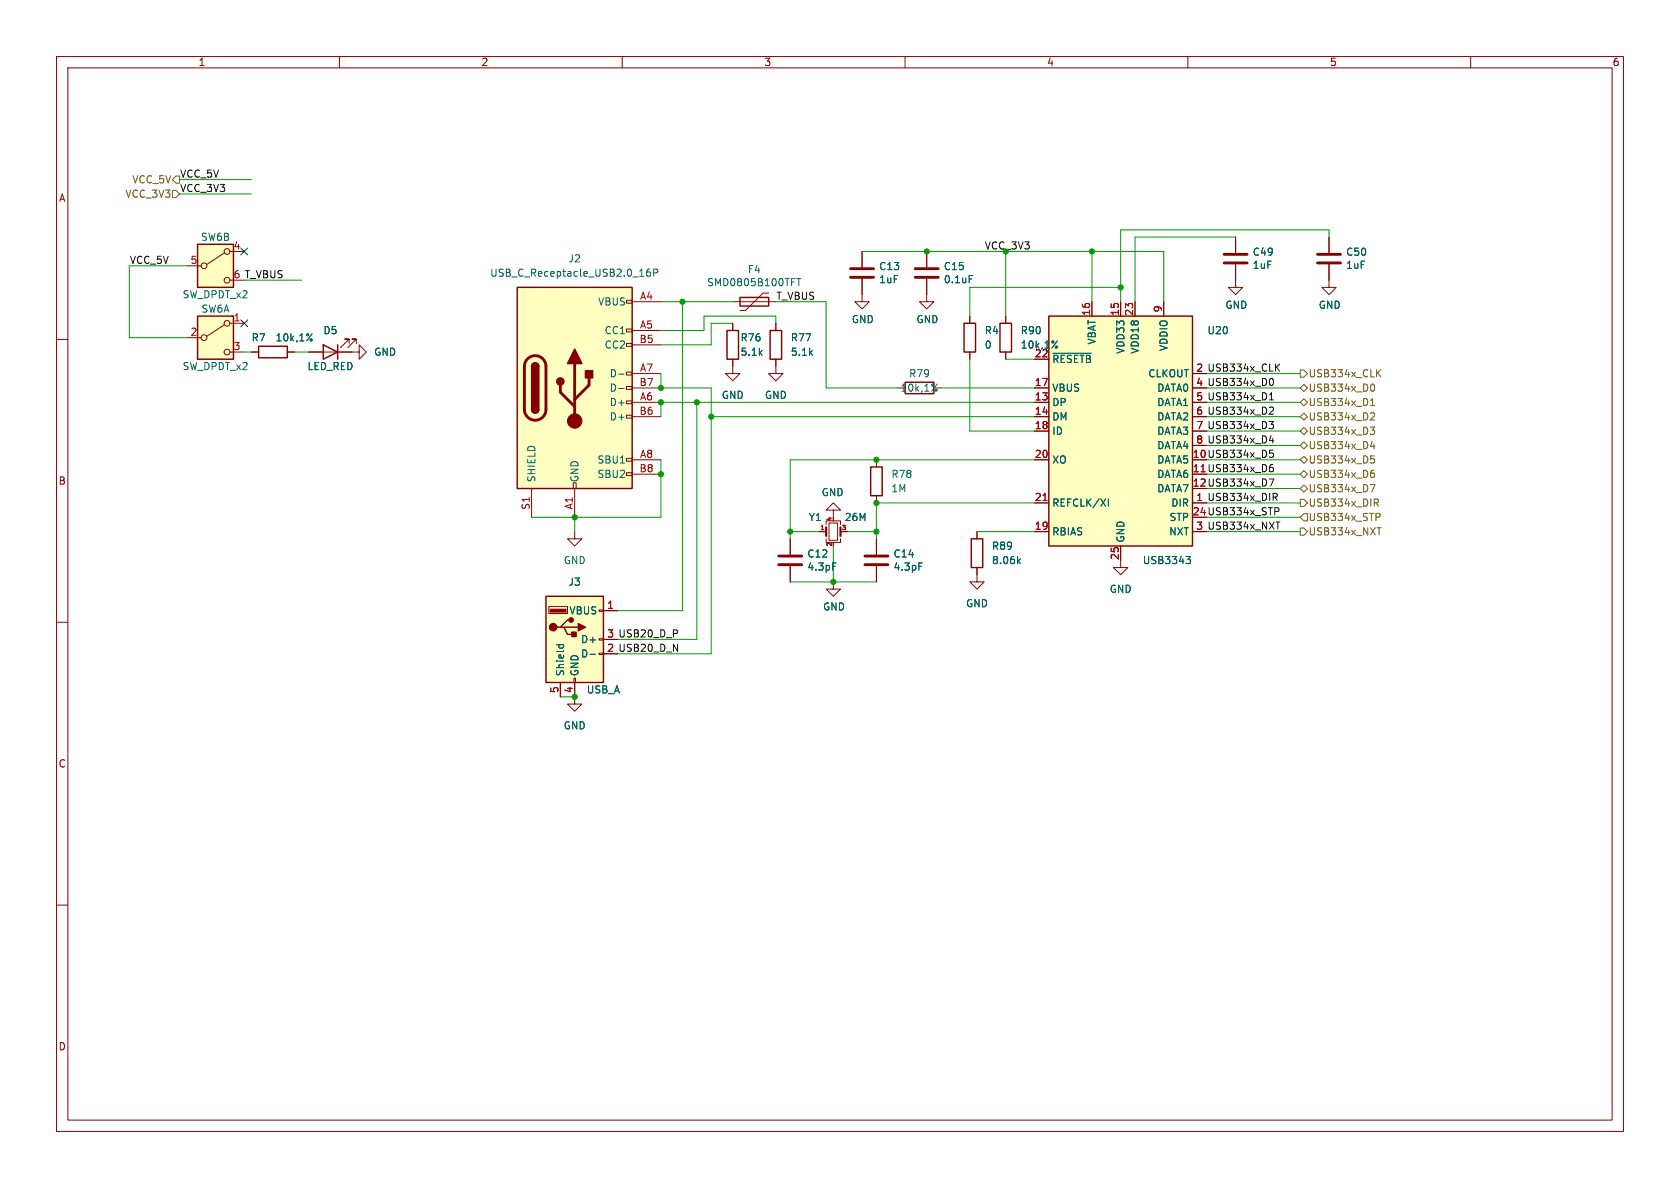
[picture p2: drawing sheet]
<svg xmlns="http://www.w3.org/2000/svg" width="297mm" height="210mm" viewBox="0 0 297 210" stroke-linecap="round" stroke-linejoin="round" font-family="sans-serif">
<g fill="none" stroke="#840000" stroke-width=".18">
<path d="M10 10h277v190h-277zM12 12h273v186h-273zM60 10v2M110 10v2M160 10v2M210 10v2M260 10v2M137.2 57.2v1.2M152.4 44.5v2.7M152.4 49.3v2.8M234.9 49.5v1.3h1.3l-1.3 1.3-1.2-1.3h1.2M10 60h2"/>
<path d="M137.2 63.5v1.3M165.1 68.6h1.3M198.1 99.1v1.2h1.3l-1.3 1.3-1.3-1.3h1.3M10 110h2M10 160h2"/>
</g>
<path d="M150.4 49h4M150.4 47.5h4" fill="none" stroke="#840000" stroke-width=".51"/>
<path d="M136.1 58.4h2.1v5.1h-2.1zM160 67.6h5.1v2h-5.1z" fill="none" stroke="#840000" stroke-width=".25"/>
<path d="M165.5 68.8l.2 .2-.2 .2M165.7 67.9l-1 1.3" fill="none" stroke="#006464" stroke-width=".18"/>
<path d="M91.4 50.8h20.4v35.6h-20.4z" fill="#ffffc2"/>
<g fill="none" stroke="#840000" stroke-width=".18">
<path d="M110.7 53.1h1.1v.5h-1.1zM110.7 58.2h1.1v.5h-1.1zM111.8 53.3h5M111.8 58.4h5M129.5 53.3h7.7M135.9 51.8h-1l-3.1 3.1h-1M218.4 46.7v4.1h1.3l-1.3 1.3-1.2-1.3h1.2M218.4 41.9v2.8M234.9 41.9v2.8M234.9 46.7v2.8M110.7 60.7h1.1v.5h-1.1zM110.7 65.8h1.1v.5h-1.1z"/>
<path d="M110.7 68.3h1.1v.5h-1.1zM110.7 70.9h1.1v.5h-1.1zM110.7 73.4h1.1v.5h-1.1zM111.8 61h5M111.8 66h5M111.8 68.6h5M111.8 71.1h5M111.8 73.7h5M94 86.4v5M101.3 85.3h.6v1.1h-.6zM101.6 86.4v5M110.7 81h1.1v.5h-1.1z"/>
<path d="M110.7 83.6h1.1v.5h-1.1zM111.8 81.3h5M111.8 83.8h5M139.7 95.3v2.7M144.8 94h1.2M146 92.7v-.6h2.6v.6M146 95.3v.6h2.6v-.6M146.6 92.5h1.5v3h-1.5zM147.3 90.2h1.3l-1.3-1.3-1.3 1.3h1.3v1.2M148.6 94h1.3M154.9 81.3v1.3M154.9 87.6v1.3"/>
<path d="M154.9 95.3v2.7M172.7 94v1.3M139.7 100.1v2.8M154.9 100.1v2.8M172.7 100.3v1.3"/>
</g>
<path d="M91.4 50.8h20.4v35.6h-20.4zM130.8 52.6h5.1v1.5h-5.1zM94 64.8a.64 .64 0 0 1 .6-.7 .64 .64 0 0 1 .6 .7M94 72.4a.64 .64 0 0 0 .6 .6 .64 .64 0 0 0 .6-.6M153.9 82.6h2.1v5h-2.1zM171.7 95.3h2v5h-2z" fill="none" stroke="#840000" stroke-width=".25"/>
<path d="M216.4 46.5h4.1M216.4 45h4.1M232.9 46.5h4.1M232.9 45h4.1M93.3 63.4a1.9 1.9 0 0 1 2-.4 1.9 1.9 0 0 1 1.2 1.8v7.6a1.91 1.91 0 0 1-1.9 1.9 1.91 1.91 0 0 1-1.9-1.9v-7.8l.2-.6zM99.1 68.1v1.2l2.5 2.6M101.6 64.3v10.1M104.1 66.8v1.3l-2.5 2.5M137.7 99.8h4M137.7 98.3h4M152.9 99.8h4.1M152.9 98.3h4.1" fill="none" stroke="#840000" stroke-width=".51"/>
<g fill="#840000" stroke="#840000" stroke-width=".25">
<path d="M94 64.8h1.2v7.6h-1.2z"/>
<path d="M94.2 64.3a.64 .64 0 0 1 .7-.1 .64 .64 0 0 1 .3 .6h-1.2z"/>
<path d="M94 72.4h1.2a.64 .64 0 0 1-.6 .6 .64 .64 0 0 1-.6-.6z"/>
<path d="M101.6 61.7l1.3 2.6h-2.6z"/>
<path d="M103.5 65.5h1.3v1.3h-1.3z"/>
<circle cx="99.1" cy="67.4" r=".63"/>
</g>
<circle cx="101.6" cy="74.4" r="1.27" fill="#840000" stroke="#840000" stroke-width=".18"/>
<path d="M114.9 47.6h-.4a.86 .86 0 0 0 0 1.2l.5-.1v-.4l-.2-.2h-.3l-.2 .2M115.6 48.2h.6l.1-.2-.1-.3-.6-.1v1.2M140.8 49.2h.8M141.2 49.2v1.3M109.4 66.1h.9M109.4 68.7h.9M147.2 99.5h.6M162.4 99.5h.7M180 99.2l.4 .4M180.4 98.8l-.5 .5" fill="none" stroke="#006464" stroke-width=".18"/>
<path d="M146 93.2v1.5M148.6 93.2v1.5" fill="none" stroke="#840000" stroke-width=".38"/>
<path d="M185.4 55.9h25.4v40.6h-25.4z" fill="#ffffc2"/>
<path d="M128.5 58.4h2.1v5.1h-2.1zM170.4 57.2h2.1v5h-2.1zM176.8 57.2h2v5h-2zM185.4 55.9h25.4v40.6h-25.4zM45.7 61.2h5.1v2h-5.1z" fill="none" stroke="#840000" stroke-width=".25"/>
<g fill="none" stroke="#840000" stroke-width=".18">
<path d="M129.5 57.2v1.2M152.4 52.1v1.2h1.3l-1.3 1.3-1.3-1.3h1.3M171.4 55.9v1.3M177.8 55.9v1.3M193 53.3v2.6M198.1 53.3v2.6M200.7 53.3v2.6M205.7 53.3v2.6M44.4 62.2h1.3M50.8 62.2h1.3M129.5 63.5v2.5h1.3l-1.3 1.3-1.2-1.3h1.2M137.2 64.8v1.2h1.2l-1.2 1.3-1.3-1.3h1.3"/>
<path d="M171.4 62.2v1.3M177.8 62.2v1.3M182.9 63.5h2.5M182.9 68.6h2.5M182.9 71.1h2.5M182.9 73.7h2.5M182.9 76.2h2.5M210.8 71.1h2.6M210.8 73.7h2.6M210.8 76.2h2.6M210.8 78.7h2.6M101.6 94v1.3h1.3l-1.3 1.2-1.3-1.2h1.3"/>
<path d="M182.9 81.3h2.5M182.9 88.9h2.5M182.9 94h2.5M198.1 96.5v2.6M210.8 88.9h2.6M210.8 94h2.6M101.6 123.2v1.3h1.3l-1.3 1.2-1.3-1.2h1.3"/>
</g>
<path d="M55 59.9l.2 .2-.2 .2M55.2 59l-1 1.3M186.2 62.5h6.7M186.7 61.2l.2 .2-.2 .1M186.9 60.3l-.9 1.2M195.9 88.2v1.3M209.7 98.4h.7l-.4 .5 .4 .1v.4l-.2 .2h-.4" fill="none" stroke="#006464" stroke-width=".18"/>
<path d="M184.4 88.5h.7" fill="none" stroke="#a90000" stroke-width=".18"/>
<path d="M96.5 105.4h10.2v15.3h-10.2z" fill="#ffffc2"/>
<path d="M96.5 105.4h10.2v15.3h-10.2zM99.1 110.9h.6l.6 1.2h1.3M99.7 110.9h2.5M101 109.6h-.7l-1.2 1.3h-.7" fill="none" stroke="#840000" stroke-width=".25"/>
<g fill="#840000" stroke="#840000" stroke-width=".25">
<path d="M101.1 111.8h.8v.7h-.8z"/>
<path d="M102.2 110.2l1.3 .7-1.3 .6z"/>
<circle cx="97.8" cy="110.9" r=".63"/>
<circle cx="101" cy="109.6" r=".38"/>
</g>
<path d="M97.3 107.7h2.8v.5h-2.8z" fill="#840000" stroke="#840000" stroke-width=".18"/>
<g fill="none" stroke="#840000" stroke-width=".18">
<path d="M163.8 49.3v4h1.3l-1.3 1.3-1.2-1.3h1.2M163.8 44.5v2.7M62.2 62.2h1.3v-1.2l1.3 1.2-1.3 1.3v-1.3M97 107.2h3.3v1.3h-3.3zM101.5 119.9h.2v.8h-.2zM105.9 107.8h.8v.3h-.8zM105.9 112.9h.8v.3h-.8zM105.9 115.4h.8v.3h-.8zM106.7 108h2.5M106.7 113h2.5M147.3 102.9v1.2h1.3l-1.3 1.3-1.3-1.3h1.3M172.7 101.6v1.3h1.3l-1.3 1.2-1.3-1.2h1.3"/>
<path d="M99.1 120.7v2.5M101.6 120.7v2.5"/>
</g>
<path d="M171.3 48.7h.6M98.4 114h1.2M98.9 114l-.1 .3M99.6 114v.3M104.3 115.7h1" fill="none" stroke="#006464" stroke-width=".18"/>
<path d="M161.8 49h4.1M161.8 47.5h4.1" fill="none" stroke="#840000" stroke-width=".51"/>
<path d="M34.9 43.2h6.4v7.6h-6.4z" fill="#ffffc2"/>
<g fill="none" stroke="#840000" stroke-width=".18">
<path d="M33 47h2.6M39.7 44.7l-3.1 2M40.6 44.5h2.6M40.6 49.5h2.6"/>
<circle cx="36.1" cy="47" r=".51"/>
<circle cx="40.1" cy="44.5" r=".51"/>
<circle cx="40.1" cy="49.5" r=".51"/>
</g>
<path d="M34.9 43.2h6.4v7.6h-6.4z" fill="none" stroke="#840000" stroke-width=".25"/>
<path d="M34.9 55.9h6.4v7.6h-6.4z" fill="#ffffc2"/>
<g fill="none" stroke="#840000" stroke-width=".18">
<path d="M33 59.7h2.6M39.7 57.4l-3.1 2M40.6 57.2h2.6M129.5 57.2v1.2M137.2 57.2v1.2M152.4 44.5v2.7M152.4 49.3v2.8M163.8 44.5v2.7M163.8 49.3v2.8M171.4 55.9v1.3M177.8 55.9v1.3M193 53.3v2.6"/>
<path d="M198.1 53.3v2.6M200.7 53.3v2.6M205.7 53.3v2.6M218.4 41.9v2.8M218.4 46.7v2.8M234.9 41.9v2.8M234.9 46.7v2.8M40.6 62.2h2.6M44.4 62.2h1.3M50.8 62.2h1.3M54.6 62.2h7.6M61.7 60.7v-.8h-.7h.7l-1.5 1.6"/>
<path d="M63 60.7v-.8h-.8h.8l-1.5 1.6M129.5 63.5v1.3M137.2 63.5v1.3M171.4 62.2v1.3M177.8 62.2v1.3M182.9 63.5h2.5M182.9 68.6h2.5M182.9 71.1h2.5M182.9 73.7h2.5M182.9 76.2h2.5M210.8 71.1h2.6M210.8 73.7h2.6"/>
<path d="M210.8 76.2h2.6M210.8 78.7h2.6M139.7 95.3v2.7M144.8 94h1.2M148.6 94h1.3M154.9 95.3v2.7M172.7 94v1.3M182.9 94h2.5M182.9 81.3h2.5M182.9 88.9h2.5M198.1 96.5v2.6M210.8 94h2.6"/>
<path d="M210.8 88.9h2.6M106.7 108h2.5M106.7 113h2.5M139.7 100.1v2.8M154.9 100.1v2.8M172.7 100.3v1.3M99.1 120.7v2.5M101.6 120.7v2.5"/>
<circle cx="36.1" cy="59.7" r=".51"/>
<circle cx="40.1" cy="57.2" r=".51"/>
<circle cx="40.1" cy="62.2" r=".51"/>
</g>
<path d="M34.9 55.9h6.4v7.6h-6.4zM57.1 61l2.6 1.2-2.6 1.3zM59.7 61v2.5" fill="none" stroke="#840000" stroke-width=".25"/>
<g fill="none" stroke="#725600" stroke-width=".18">
<path d="M30.5 33.7h.6l.6 .6-.6 .6h-.6zM31.1 31.1h.6v1.3h-.6l-.6-.6zM229.9 78.7l.6-.6 .6 .6-.6 .7zM229.9 68.6l.6-.7 .6 .7-.6 .6zM229.9 65.4h.6l.6 .6-.6 .7h-.6zM229.9 76.2l.6-.6 .6 .6-.6 .6zM229.9 71.1l.6-.6 .6 .6-.6 .7zM229.9 73.7l.6-.7 .6 .7-.6 .6zM242.2 75.5h.8l-.4 .5 .4 .1v.4l-.2 .3h-.4M242.3 71.7h.7M242.3 70.8l.4-.4v1.3M242.5 68l.1-.1a.68 .68 0 0 1 .4 .6 .68 .68 0 0 1-.4 .7l-.1-.1"/>
<path d="M242.5 73h.4l.1 .3-.8 .9h.8M242.6 78l-.3 .9h.8M242.9 78.5v.8M243.6 65.9l.5 .7M244.1 65.3l-.7 .8M229.9 83.8l.6-.6 .6 .6-.6 .7zM229.9 93.3h.6l.6 .7-.6 .6h-.6zM229.9 88.3h.6l.6 .6-.6 .6h-.6zM229.9 86.4l.6-.7 .6 .7-.6 .6zM229.9 81.3l.6-.7 .6 .7-.6 .6zM230.5 90.8h.6v1.3h-.6l-.6-.7zM242.2 85.7h.9l-.6 1.2"/>
<path d="M242.3 80.6h.7M242.4 83.7l.4-.1 .2 .3-.1 .4h-.5M242.5 81.1h.3l.2 .2-.1 .5-.4 .1M242.9 83.1l-.4 .2M243 88.2h.4l.3 .3-.1 .3-.6 .1M243.3 90.7h.4l.3 .3-.1 .4h-.6M243.3 88.9l.4 .6M243.4 93.3h.8"/>
</g>
<g fill="none" stroke="#0f0f0f" stroke-width=".18">
<path d="M224.3 74.5h.8l-.4 .5 .4 .1v.4l-.2 .3h-.4M224.4 70.7h.7M224.4 69.8l.4-.4v1.3M224.5 79.6h.6M224.6 66.9h.1a.68 .68 0 0 1 .4 .6 .68 .68 0 0 1-.4 .7l-.1-.1M224.6 72h.4l.1 .3-.8 .9h.8M224.7 77l-.3 .9h.8M225 77.5v.8M225.7 64.9l.5 .7M226.2 64.3l-.7 .8M224.3 84.7h.9l-.6 1.2M224.5 82.7l.4-.1 .2 .3-.1 .4h-.5"/>
<path d="M224.6 80.1h.3l.2 .2-.1 .5-.4 .1M225 82.1l-.4 .1M225.1 87.2h.5l.2 .2-.1 .4-.6 .1M225.4 89.7h.5l.2 .3-.1 .4h-.6M225.4 87.9l.4 .6M225.6 92.3h.7"/>
</g>
<g fill="none" stroke="#009600" stroke-width=".18">
<path d="M31.7 34.3h12.7M31.7 31.8h12.7M33 47h-10.1v12.7h10.1M43.2 49.5h10.1M116.8 53.3h12.7M120.6 53.3v54.7h-11.4M129.5 57.2h-3.8v3.8h-8.9M137.2 53.3h8.8v15.3h12.7M137.2 57.2v-1.3h-12.7v2.5h-7.7M152.4 44.5h53.3v8.8M177.8 44.5v11.4M193 44.5v8.8"/>
<path d="M198.1 50.8h-26.7v5.1M218.4 41.9h-17.7v11.4M234.9 41.9v-1.3h-36.8v12.7M43.2 62.2h1.2M52.1 62.2h2.5M116.8 66v2.6h8.9v47h-16.5M123.2 71.1v41.9h-14M125.7 73.7h57.2M166.4 68.6h16.5M171.4 63.5v12.7h11.5M177.8 63.5h5.1M182.9 71.1h-66.1v2.6"/>
<path d="M213.4 68.6h16.5M213.4 76.2h16.5M213.4 78.7h16.5M213.4 73.7h16.5M213.4 66h16.5M213.4 71.1h16.5M101.6 91.4v2.6M116.8 81.3v10.1h-22.8M139.7 94h5.1M147.3 96.5v6.4M149.9 94h5M172.7 94h10.2"/>
<path d="M182.9 88.9h-28v6.4M182.9 81.3h-43.2v14M213.4 94h16.5M213.4 91.4h16.5M213.4 88.9h16.5M213.4 81.3h16.5M213.4 83.8h16.5M213.4 86.4h16.5M139.7 102.9h15.2M99.1 123.2h2.5"/>
</g>
<path d="M42.6 56.5l1.2 1.3M42.6 43.8l1.2 1.3M43.8 56.5l-1.2 1.3M43.8 43.8l-1.2 1.3" fill="none" stroke="#000084" stroke-width=".18"/>
<g fill="none" stroke="#006464" stroke-width=".18">
<path d="M55 59.9l.2 .2-.2 .2M55.2 59l-1 1.3M171.3 48.7h.6M186.2 62.5h6.7M186.7 61.2l.2 .2-.2 .1M186.9 60.3l-.9 1.2M147.2 99.5h.6M162.4 99.5h.7M180 99.2l.4 .4M180.4 98.8l-.5 .5M195.9 88.2v1.3M209.7 98.4h.7l-.4 .5 .4 .1v.4l-.2 .2h-.4"/>
<path d="M98.4 114h1.2M98.9 114l-.1 .3M99.6 114v.3M104.3 115.7h1"/>
</g>
<path d="M184.4 88.5h.7" fill="none" stroke="#a90000" stroke-width=".18"/>
<g fill="#009600" stroke="#009600" stroke-width=".18">
<circle cx="116.8" cy="83.8" r=".46"/>
<circle cx="101.6" cy="91.4" r=".46"/>
<circle cx="120.6" cy="53.3" r=".46"/>
<circle cx="116.8" cy="68.6" r=".46"/>
<circle cx="101.6" cy="123.2" r=".46"/>
<circle cx="154.9" cy="81.3" r=".46"/>
<circle cx="154.9" cy="88.9" r=".46"/>
<circle cx="163.8" cy="44.5" r=".46"/>
<circle cx="154.9" cy="94" r=".46"/>
<circle cx="139.7" cy="94" r=".46"/>
<circle cx="147.3" cy="102.9" r=".46"/>
<circle cx="198.1" cy="50.8" r=".46"/>
<circle cx="193" cy="44.5" r=".46"/>
<circle cx="125.7" cy="73.7" r=".46"/>
<circle cx="123.2" cy="71.1" r=".46"/>
<circle cx="116.8" cy="71.1" r=".46"/>
</g>
<g font-size="1.8" fill="#840000">
<text x="35" y="11.9">1</text>
<text x="85" y="11.9">2</text>
<text x="135" y="11.9">3</text>
<text x="185" y="11.9">4</text>
<text x="235" y="11.9">5</text>
<text x="285" y="11.9">6</text>
<text x="10.3" y="35.9">A</text>
<text x="211.4" y="65.8">2 USB334x_CLK</text>
<text x="211.4" y="68.3">4 USB334x_D0</text>
<text x="210.8" y="81">10 USB334x_D5</text>
<text x="10.3" y="85.9">B</text>
<text x="210.8" y="86.1">12 USB334x_D7</text>
<text x="210.8" y="91.2">24 USB334x_STP</text>
<text x="107.2" y="115.3">2 USB20_D_N</text>
<text x="10.3" y="135.9">C</text>
<text x="10.3" y="185.9">D</text>
</g>
<g font-size="1.8" fill="#725600">
<text x="22.1" y="35.2">VCC_3V3</text>
<text x="23.3" y="32.6">VCC_5V</text>
<text x="231.2" y="69.4">USB334x_D0</text>
<text x="231.2" y="66.9">USB334x_CLK</text>
<text x="231.2" y="72">USB334x_D1</text>
<text x="231.2" y="77.1">USB334x_D3</text>
<text x="231.2" y="74.5">USB334x_D2</text>
<text x="231.2" y="79.6">USB334x_D4</text>
<text x="231.2" y="82.1">USB334x_D5</text>
<text x="231.2" y="84.7">USB334x_D6</text>
<text x="231.2" y="89.8">USB334x_DIR</text>
<text x="231.2" y="87.2">USB334x_D7</text>
<text x="231.2" y="94.8">USB334x_NXT</text>
<text x="231.2" y="92.3">USB334x_STP</text>
</g>
<g font-size="1.8" fill="#0f0f0f">
<text x="31.7" y="31.5">VCC_5V</text>
<text x="31.7" y="34">VCC_3V3</text>
<text x="22.9" y="46.7">VCC_5V</text>
<text x="41.2" y="49.3">6 T_VBUS</text>
<text x="137.2" y="53.1">T_VBUS</text>
<text x="211.4" y="70.9">5 USB334x_D1</text>
<text x="211.4" y="73.4">6 USB334x_D2</text>
<text x="211.4" y="75.9">7 USB334x_D3</text>
<text x="211.4" y="78.5">8 USB334x_D4</text>
<text x="211.4" y="88.6">1 USB334x_DIR</text>
<text x="211.4" y="93.7">3 USB334x_NXT</text>
<text x="107.2" y="112.8">3 USB20_D_P</text>
</g>
<g font-size="1.8" fill="#a90000">
<text x="33.6" y="46.7">5</text>
<text x="41.2" y="44.2">4</text>
<text x="113" y="53.1">A4</text>
<text x="33.6" y="59.4">2</text>
<text x="41.2" y="56.9">1</text>
<text x="113" y="58.2">A5</text>
<text x="192.8" y="55.9" transform="rotate(-90 192.8 55.9)">16</text>
<text x="197.9" y="55.9" transform="rotate(-90 197.9 55.9)">15</text>
<text x="200.4" y="55.9" transform="rotate(-90 200.4 55.9)">23</text>
<text x="205.5" y="55.3" transform="rotate(-90 205.5 55.3)">9</text>
<text x="41.2" y="62">3</text>
<text x="113" y="60.7">B5</text>
<text x="113" y="65.8">A7</text>
<text x="182.8" y="63.2">22</text>
<text x="211.4" y="65.8">2</text>
<text x="113" y="68.3">B7</text>
<text x="113" y="70.9">A6</text>
<text x="182.8" y="68.3">17</text>
<text x="182.8" y="70.9">13</text>
<text x="211.4" y="68.3">4</text>
<text x="211.4" y="70.9">5</text>
<text x="113" y="73.4">B6</text>
<text x="182.8" y="73.4">14</text>
<text x="182.8" y="75.9">18</text>
<text x="211.4" y="73.4">6</text>
<text x="211.4" y="75.9">7</text>
<text x="113" y="83.6">B8</text>
<text x="113" y="81">A8</text>
<text x="182.8" y="81">20</text>
<text x="210.8" y="83.6">11 USB334x_D6</text>
<text x="210.8" y="81">10</text>
<text x="210.8" y="83.6">11</text>
<text x="211.4" y="78.5">8</text>
<text x="182.8" y="88.6">21</text>
<text x="210.8" y="86.1">12</text>
<text x="211.4" y="88.6">1</text>
<text x="93.7" y="90.2" transform="rotate(-90 93.7 90.2)">S1</text>
<text x="101.3" y="90.2" transform="rotate(-90 101.3 90.2)">A1</text>
<text x="182.8" y="93.7">19</text>
<text x="210.8" y="91.2">24</text>
<text x="211.4" y="93.7">3</text>
<text x="197.9" y="99.1" transform="rotate(-90 197.9 99.1)">25</text>
<text x="107.2" y="107.7">1</text>
<text x="107.2" y="112.8">3</text>
<text x="107.2" y="115.3">2</text>
<text x="98.8" y="122.6" transform="rotate(-90 98.8 122.6)">5</text>
<text x="101.3" y="122.6" transform="rotate(-90 101.3 122.6)">4</text>
</g>
<g font-size="1.8" fill="#006464">
<text x="35.4" y="42.8">SW6B</text>
<text x="100.4" y="46.6">J2</text>
<text x="155.3" y="48">C13</text>
<text x="166.8" y="48">C15</text>
<text x="221.4" y="47.7">1uF</text>
<text x="221.4" y="45.4">C49</text>
<text x="237.9" y="47.7">1uF</text>
<text x="237.9" y="45.4">C50</text>
<text x="32.2" y="52.9">SW_DPDT_x2</text>
<text x="86.6" y="49.1">USB_C_Receptacle_USB2.0_16P</text>
<text x="124.9" y="50.8">SMD0805B100TFT</text>
<text x="132.1" y="48.5">F4</text>
<text x="155.3" y="50.3">1uF</text>
<text x="166.8" y="50.3">0.1uF</text>
<text x="35.5" y="55.5">SW6A</text>
<text x="57.1" y="59.3">D5</text>
<text x="105.6" y="54.2">VBUS</text>
<text x="106.8" y="59.3">CC1</text>
<text x="150.5" y="57.3">GND</text>
<text x="161.9" y="57.3">GND</text>
<text x="174" y="59.3">R4</text>
<text x="180.3" y="59.3">R90</text>
<text x="213.4" y="59.3">U20</text>
<text x="216.5" y="54.8">GND</text>
<text x="233" y="54.8">GND</text>
<text x="32.2" y="65.6">SW_DPDT_x2</text>
<text x="44.4" y="60.6">R7</text>
<text x="48.6" y="60.6">10k,1%</text>
<text x="54.3" y="65.6">LED_RED</text>
<text x="66" y="63.1">GND</text>
<text x="106.8" y="61.8">CC2</text>
<text x="130.8" y="63.1">5.1k</text>
<text x="130.8" y="60.6">R76</text>
<text x="139.7" y="63.1">5.1k</text>
<text x="139.7" y="60.6">R77</text>
<text x="174" y="61.8">0</text>
<text x="180.3" y="61.8">10k,1%</text>
<text x="185.9" y="64.4">~{RESETB}</text>
<text x="193.9" y="61" transform="rotate(-90 193.9 61)">VBAT</text>
<text x="199" y="62.6" transform="rotate(-90 199 62.6)">VDD33</text>
<text x="201.5" y="62.6" transform="rotate(-90 201.5 62.6)">VDD18</text>
<text x="206.6" y="62.2" transform="rotate(-90 206.6 62.2)">VDDIO</text>
<text x="107.7" y="66.9">D-</text>
<text x="107.7" y="69.4">D-</text>
<text x="107.7" y="72">D+</text>
<text x="127.5" y="70.7">GND</text>
<text x="135.1" y="70.7">GND</text>
<text x="159.1" y="69.4">10k,1%</text>
<text x="160.6" y="66.9">R79</text>
<text x="185.9" y="69.4">VBUS</text>
<text x="185.9" y="72">DP</text>
<text x="202.9" y="66.9">CLKOUT</text>
<text x="204.5" y="69.4">DATA0</text>
<text x="204.5" y="72">DATA1</text>
<text x="107.7" y="74.5">D+</text>
<text x="185.9" y="74.5">DM</text>
<text x="185.9" y="77.1">ID</text>
<text x="204.5" y="74.5">DATA2</text>
<text x="204.5" y="77.1">DATA3</text>
<text x="105.5" y="82.1">SBU1</text>
<text x="185.9" y="82.1">XO</text>
<text x="204.5" y="79.6">DATA4</text>
<text x="204.5" y="82.1">DATA5</text>
<text x="94.8" y="85.3" transform="rotate(-90 94.8 85.3)">SHIELD</text>
<text x="102.5" y="85.3" transform="rotate(-90 102.5 85.3)">GND</text>
<text x="105.5" y="84.7">SBU2</text>
<text x="145.2" y="87.9">GND</text>
<text x="157.5" y="87.2">1M</text>
<text x="157.5" y="84.7">R78</text>
<text x="185.9" y="89.8">REFCLK/XI</text>
<text x="204.5" y="84.7">DATA6</text>
<text x="204.5" y="87.2">DATA7</text>
<text x="207" y="89.8">DIR</text>
<text x="142.9" y="92.3">Y1</text>
<text x="149.2" y="92.3">26M</text>
<text x="185.9" y="94.8">RBIAS</text>
<text x="206.6" y="94.8">NXT</text>
<text x="206.7" y="92.3">STP</text>
<text x="99.6" y="99.9">GND</text>
<text x="142.6" y="98.8">C12</text>
<text x="142.6" y="101.1">4.3pF</text>
<text x="157.9" y="98.8">C14</text>
<text x="157.9" y="101.1">4.3pF</text>
<text x="175.3" y="97.4">R89</text>
<text x="175.3" y="99.9">8.06k</text>
<text x="199" y="96" transform="rotate(-90 199 96)">GND</text>
<text x="201.9" y="99.9">USB3343</text>
<text x="100.4" y="103.7">J3</text>
<text x="170.7" y="107.5">GND</text>
<text x="196.1" y="105">GND</text>
<text x="100.6" y="108.8">VBUS</text>
<text x="102.6" y="113.9">D+</text>
<text x="145.4" y="108.1">GND</text>
<text x="99.9" y="119.6" transform="rotate(-90 99.9 119.6)">Shield</text>
<text x="102.5" y="119.6" transform="rotate(-90 102.5 119.6)">GND</text>
<text x="102.6" y="116.4">D-</text>
<text x="103.6" y="122.8">USB_A</text>
<text x="99.6" y="129.1">GND</text>
</g>
<text font-size="1.8" fill="#009600" x="174" y="44.2">VCC_3V3</text>
<g font-size="1.1" fill="#a90000">
<text x="144.9" y="93.7">1</text>
<text x="147.1" y="92.3" transform="rotate(-90 147.1 92.3)">4</text>
<text x="148.7" y="93.7">3</text>
<text x="147.1" y="96.7" transform="rotate(-90 147.1 96.7)">2</text>
</g>
</svg>
